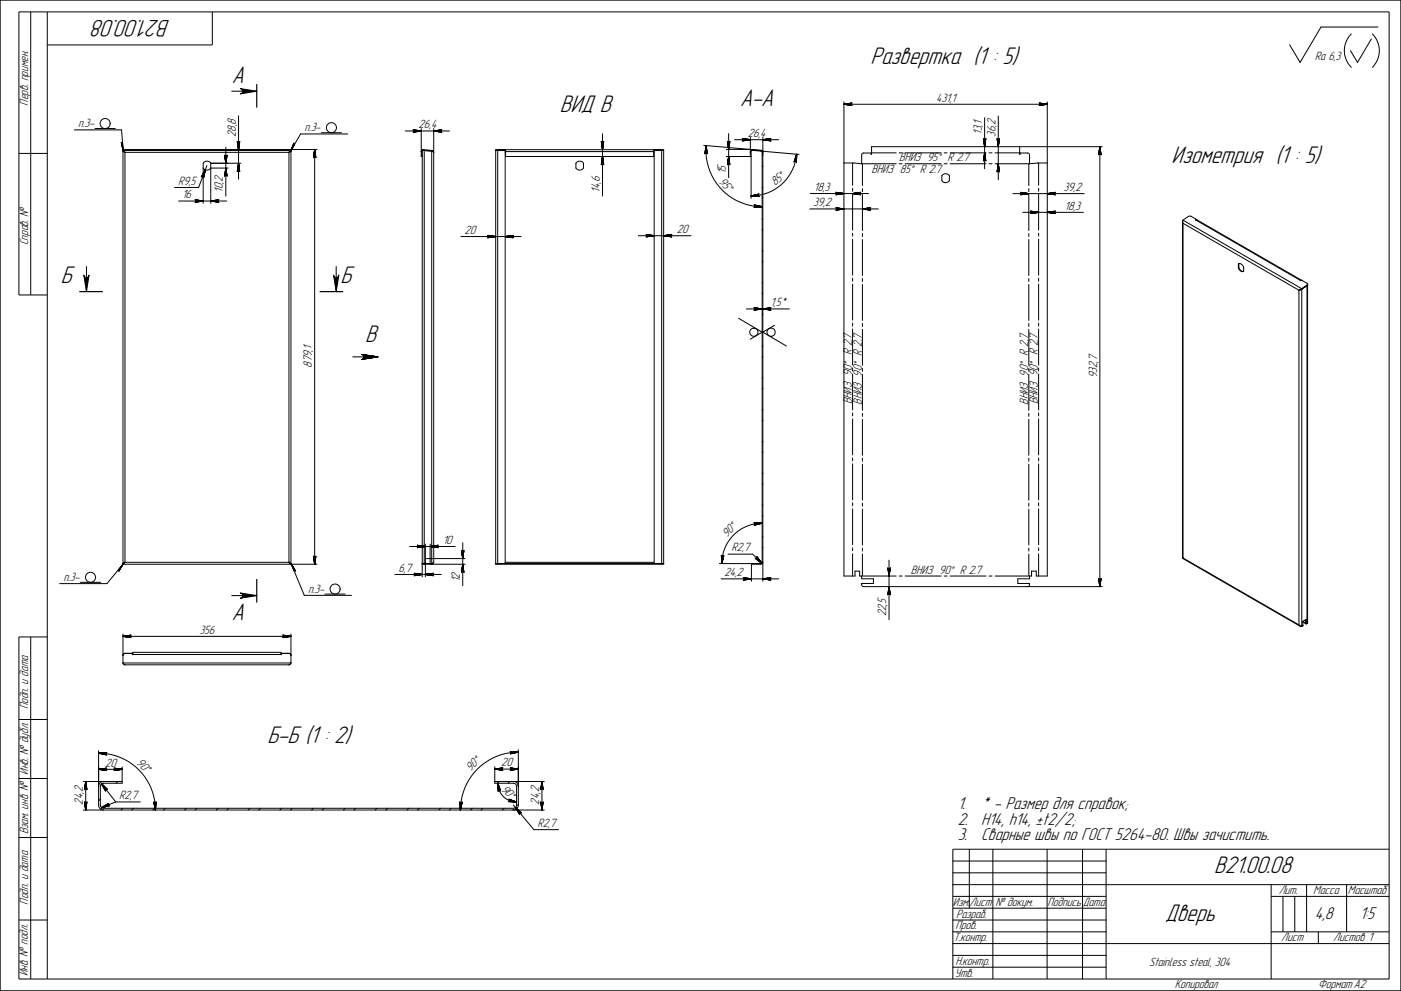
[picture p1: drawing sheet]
<svg xmlns="http://www.w3.org/2000/svg" width="594mm" height="420mm" viewBox="0 0 594 420" stroke-linecap="round" stroke-linejoin="round" font-family="sans-serif">
<g fill="none" stroke="#000" stroke-width=".42">
<path d="M.1 .1h593.9v420h-593.9zM13 5v120.1M20 5v410.1M90 5v14.1h-70M573 14.4a10 10 0 0 0 0 14.1M581.5 16.5l-5.9 10-2.9-5M581.9 14.4a10 10 0 0 1 0 14.1M584.3 11.5h-24.2l-8.8 15-4.5-7.5M98.3 38.7h10.6M101.9 37.6l7 1.1-7 1.1a1.11 1.11 0 0 0 1.1-1.1 1.11 1.11 0 0 0-1.1-1.1zM31.5 55.1h20l.7 8.7M40.3 54.5h8.6"/>
<path d="M100.6 59.9l.5 3.6zM101.1 49.1v26.9M101.7 59.9l-.6 3.6zM136.3 56.3h8.5M147.5 56.8h-20l-4.1 7.1M171.9 55.5h18.7M175.1 56.1l3.5-.6zM175.1 55l3.5 .5zM175.3 56l3.3-.5zM175.3 55.1l3.3 .4zM175.4 55.1l3.2 .4zM175.4 55.7h3.2"/>
<path d="M175.4 55.3h3.2M175.5 55.8l3.1-.3zM175.5 55.3l3.1 .2zM175.5 55.7h3.1M175.5 55.4h3.1M175.6 55.6l3-.1zM175.6 55.5h3zM178.6 54.5v11.9h.3v-2.1M183.9 55.5l3.5-.5zM183.9 55.5l3.3-.4zM183.9 55.5l3.2-.4zM183.9 55.5l3-.2z"/>
<path d="M183.9 55.5l3 .1zM183.9 55.5l3 .3zM183.9 55.5l3.2 .4zM183.9 55.5l3.3 .5zM183.9 55.5l3.5 .6zM183.9 54.5v183.9M183.9 55.7h3.2M183.9 55.7h3M183.9 55.4h3M183.9 55.3h3.2M255 59.9l.5 3.6zM255.5 56.7v26.4"/>
<path d="M256 59.9l-.5 3.6zM308.4 59.9l.6 3.5zM309 56.7v18.7M309.5 59.9l-.5 3.5zM311.5 59.2h18.7M314.7 58.7l3.5 .5zM314.7 59.8l3.5-.6zM314.9 58.7l3.3 .5zM314.9 59.7l3.3-.5zM315 58.8l3.2 .4zM315 59.6l3.2-.4zM315 59.4h3.2"/>
<path d="M315 59h3.2M315.1 59l3.1 .2zM315.1 59.4h3.1M315.1 59.1h3.1M315.2 59.2h3zM315.2 59.3l3-.1zM318.2 58.2v8.2M323.5 59.2l3.5 .6zM323.5 59.2l3.3 .5zM323.5 59.2l3.1 .4zM323.5 59.2l3 .3zM323.5 59.2l3 .1z"/>
<path d="M323.5 59.2l3-.2zM323.5 59.2l3.1-.4zM323.5 59.2l3.3-.5zM323.5 59.2l3.5-.5zM323.5 58.2v188.2M323.5 59.4h3.1M323.5 59.4h3M323.5 59.1h3M323.5 59h3.1M357.9 44.2l3.5-.6zM357.9 44.2l3.3-.5zM357.9 44.2l3.1-.4z"/>
<path d="M357.9 44.2l3-.3zM357.9 44.2l3-.1zM357.9 44.2l3 .3zM357.9 44.2l3.1 .4zM357.9 44.2l3.3 .5zM357.9 44.2l3.5 .5zM357.9 43.2v201h4.7v-2.1h1.9v2.1h15.5M357.9 44.2h86.2M357.9 44h3.1M357.9 44.1h3M357.9 44.3h3M357.9 44.4h3.1"/>
<path d="M417 58.7l.5 3.5zM417.1 58.9l.4 3.3zM417.1 59l.4 3.2zM417.3 59.1l.2 3.1zM417.3 59v3.2M417.4 59.2l.1 3zM417.5 49.9v21.6M417.6 59.2l-.1 3zM417.7 59v3.2M417.8 59.1l-.3 3.1zM418 58.9l-.5 3.3zM418 58.7l-.5 3.5z"/>
<path d="M422.8 58.7l.5 3.5zM422.8 58.9l.5 3.3zM422.9 59l.4 3.2zM423.1 59.1l.2 3.1zM423.1 59v3.2M423.2 59.1v3.1M423.2 59.2l.1 3zM423.3 49.2v27M423.4 59.2l-.1 3zM423.4 59.1v3.1M423.5 59v3.2M423.6 59.1l-.3 3.1z"/>
<path d="M423.8 58.9l-.5 3.3zM423.8 58.7l-.5 3.5zM440.6 44.7l3.5-.5zM440.6 43.6l3.5 .6zM440.8 44.7l3.3-.5zM440.8 43.7l3.3 .5zM440.9 43.8l3.2 .4zM440.9 44h3.2M440.9 44.4h3.2M441 44.5l3.1-.3zM441 43.9l3.1 .3zM441 44.1h3.1"/>
<path d="M441 44.3h3.1M441.1 44.3l3-.1zM441.1 44.1l3 .1zM444.1 43.2v201h-4.7v-2.1h-2v2.1h-15.5M8 65.1h12M51.4 60.3l.8 3.5zM51.5 60.5l.7 3.3zM51.5 60.6l.7 3.2zM51.7 60.7l.5 3.1zM51.8 60.8l.4 3zM52 60.8v3M52.1 64.1l.9 .5"/>
<path d="M52.1 64.1h.2M52.5 64.2l.5 .4M53 64.6l-.9-.8h71.3l-.9 .8M53 64.6h69.6M53 64.6v173.8M86.2 71.3a1.9 1.9 0 0 0 3.2 0h7.4M87.1 72l-1.2 2.8zM87.1 72l-.9 3zM87.1 72l-.8 3.1zM87.1 72l-1.8 3.1zM87.1 72l-1.6 2.9zM87.1 72l-1.5 2.8z"/>
<path d="M87.1 72l-1.4 2.8zM87.1 72l-.8 3.5zM87.1 72l-.8 3.3zM87.7 70.2l-3.5 9.3h-10.2M89.4 69.2a1.9 1.9 0 0 0-3.2 0v17M89.4 69.2v17M89.4 69.2h12.7M95.2 65.7l.6 3.5zM95.3 65.9l.5 3.3zM95.4 66l.4 3.2zM95.5 66.1l.3 3.1zM95.6 66v3.2"/>
<path d="M95.6 71.3v3.1M95.6 66.1v3.1M95.6 71.3v3M95.7 66.2l.1 3zM95.8 71.3l.5 3.5zM95.8 71.3l.4 3.3zM95.8 71.3l.4 3.1zM95.8 71.3l.2 3zM95.8 71.3l.1 3zM95.8 71.3l-.3 3zM95.8 71.3l-.4 3.1zM95.8 71.3l-.5 3.3z"/>
<path d="M95.8 71.3l-.6 3.5zM95.8 62.5v20.6M95.9 66.2l-.1 3zM95.9 71.3l.1 3.1M96 66v3.2M96 66.1l-.2 3.1zM96.2 65.9l-.4 3.3zM96.3 65.7l-.5 3.5zM100.7 60.1l.4 3.4zM100.7 60.3l.4 3.2zM100.9 60.4l.2 3.1zM100.9 60.3v3.2"/>
<path d="M100.9 69.2v3.2M101 60.4v3.1M101 69.2v3M101 60.5l.1 3zM101.1 69.2l.6 3.5zM101.1 69.2l.5 3.3zM101.1 69.2l.4 3.2zM101.1 69.2l.3 3zM101.1 69.2l-.1 3zM101.1 69.2l-.2 3zM101.1 69.2l-.4 3.2zM101.1 69.2l-.4 3.3z"/>
<path d="M101.1 69.2l-.5 3.5zM101.2 60.5l-.1 3zM101.3 60.4v3.1M101.3 69.2v3M101.3 60.3v3.2M101.3 69.2v3.2M101.4 60.4l-.3 3.1zM101.6 60.1l-.5 3.4zM122.5 63.4l.9 .1v175.7l-.9-.8M122.5 64.6v173.8M123 64.2l-.5 .4M123.3 64.1h.1"/>
<path d="M123.4 64.1l-.9 .5M124.6 60.7l-1.2 3.2zM124.6 60.9l-1.2 3zM124.6 60.6l-1.2 3.3zM124.6 61.1l-1.2 2.8zM124.7 61.2l-1.3 2.7zM133.3 63.4l-.1 3.2M133.4 63.4v3M133.4 63.4l-.5 3.5zM133.4 63.4l-.5 3.3zM133.4 63.4l-.4 3.2zM133.4 63.4l-.2 3.1z"/>
<path d="M133.4 63.4l-.1 3zM133.4 63.4l.3 3.1zM133.4 63.4l.4 3.2zM133.4 63.4l.5 3.3zM133.4 63.4l.6 3.5zM133.4 63.4v175.8M133.6 63.4v3.2M134.4 63.4l-82.3 .1v175.7M179 63.7l.9 .1M179 63.5l-.4 .7 .3 .1M179 63.9l-.1 .4M179 63.8h.9"/>
<path d="M179.5 63.7l-.3 .1M179.9 63.8l3.2 .3M179.9 63.5l-.9-.1v181.2M179.9 63.5v.3M179.9 63.5l3.2 .3M179.9 63.8v175.4M183.1 64.1v175.1l.6-.2 .2-.6M183.1 64.1h.1M183.1 64.1l.4 .1M183.1 63.8l.6 .3 .2 .5-.8-.5M183.1 63.8v.3M211 63.4l-.8 .1v175.7h71.2v-175.7l-.8-.1"/>
<path d="M211 63.4v175.8M211 63.4h3.2v175.5M214.2 64.1h.2M214.2 63.5h63.2M214.2 64.6h.2M214.4 63.5v.8M214.4 63.7l-4.2 .1h4M214.4 64.3h62.8M214.4 64.3v2.1h62.8v-2.1M244.4 68.9a1.91 1.91 0 0 1 3 .3v2.1a1.9 1.9 0 0 1-3.2 0zM255 60.1l.5 3.4zM255.1 60.3l.4 3.2z"/>
<path d="M255.2 60.4l.3 3.1zM255.3 60.3v3.2M255.3 66.4v3.1M255.4 60.4v3.1M255.4 66.4v3M255.4 60.5l.1 3zM255.5 66.4l.5 3.5zM255.5 66.4l.5 3.3zM255.5 66.4l.4 3.1zM255.5 66.4l.2 3zM255.5 66.4l.1 3zM255.5 66.4l-.3 3z"/>
<path d="M255.5 66.4l-.4 3.1zM255.5 66.4l-.5 3.3zM255.5 66.4l-.5 3.5zM255.6 60.5l-.1 3zM255.6 60.4v3.1M255.6 66.4v3M255.7 60.3v3.2M255.7 66.4v3.1M255.7 60.4l-.2 3.1zM256 60.1l-.5 3.4zM277.2 63.5v.8M277.2 63.7l4.2 .1h-4"/>
<path d="M277.2 64.1h.2M277.2 64.6h.2M280.6 63.4h-3.2v175.5M280.6 63.4v175.8M298.4 61.6l25.1 2.2M299.3 61.7v3.1M299.4 61.7v3M299.4 61.7l.5 3.5zM299.4 61.7l.5 3.4zM299.4 61.7l.4 3.2zM299.4 61.7l.3 3.1zM299.4 61.7l-.1 3z"/>
<path d="M299.4 61.7l-.3 3.1zM299.4 61.7l-.4 3.2zM299.4 61.7l-.5 3.4zM299.4 61.7l-.6 3.5zM299.4 61.7a23.8 23.8 0 0 0 23.8 25.9l-3.2 .1M299.6 61.7v3.2M299.7 61.7v3.4M308 66.4h10.5M308 63.4h10.2M308.5 60l.5 3.4zM308.6 60.2l.4 3.2zM308.7 60.3l.3 3.1z"/>
<path d="M308.8 60.2v3.2M308.8 66.4v3.1M308.9 60.4l.1 3zM309 60.4v3M309 66.4v3M309 66.4l.5 3.5zM309 66.4l.5 3.3zM309 66.4l.4 3.1zM309 66.4l.2 3zM309 66.4l-.1 3zM309 66.4l-.3 3zM309 66.4l-.4 3.1z"/>
<path d="M309 66.4l-.5 3.3zM309 66.4l-.6 3.5zM309 60.4v3zM309.1 66.4l.1 3.1M309.2 60.2v3.2M309.2 60.3l-.2 3.1zM309.5 60l-.5 3.4zM319.1 63.5l-.6 .2-.3 .6M322.7 63.8l.6 .2 .2 .6M322.7 64.1l.5 .5v173.8l-.5 .5h-17.6M323.5 65.9l-.3 .3M323.5 79.3l-.3 .4"/>
<path d="M323.5 70.3l-.3 .4M337.7 65.4v3.2M337.7 65.4l.1 3.5M337.8 65.4l-1.1 3.4zM337.8 65.4l-1 3.2zM337.8 65.4l-.9 3zM337.8 65.4l-.8 3zM337.8 65.4l-.4 3zM337.8 65.4l-.3 3zM337.8 65.4l-.1 3.2zM337.8 65.4l-.1 3.4zM337.8 65.4l-.1 3.5z"/>
<path d="M337.8 65.4a19.4 19.4 0 0 1-19.3 17.7h3.2M338.8 65.5l-20.1-1.7-.2 .4v19.9M357.9 69.1l7.5 .3M361.5 69.1v9.5M361.5 79.8v1.3M365.4 69.4h14.6M365.7 69.6v9.1M365.7 80v1.2M369.6 64.8h10.4M381.3 64.8h1.3M381.3 69.4h1.3M383.8 64.8h15.3"/>
<path d="M383.8 69.4h15.3M399.7 74.1a1.92 1.92 0 0 1 2.9 .4v2.1a1.91 1.91 0 0 1-3.2 0v-2.1zM400.3 64.8h1.3M400.3 69.4h1.3M402.9 64.8h15.2M402.9 69.4h15.2M417.4 64.8l-.1 3.2M417.5 64.8l-.5 3.5zM417.5 64.8l-.4 3.3zM417.5 64.8l-.4 3.2zM417.5 64.8l-.2 3.1zM417.5 64.8l.1 3z"/>
<path d="M417.5 64.8l.3 3.1zM417.5 64.8l.4 3.2zM417.5 64.8l.5 3.3zM417.5 64.8l.5 3.5zM417.6 64.8l.1 3.2M419.4 64.8h1.3M419.4 69.4h1.3M421.9 64.8h10.5M421.9 69.4h14.6M423.1 69.4v3.2M423.2 69.4v3.1M423.3 69.4l.5 3.6z"/>
<path d="M423.3 69.4l.1 3zM423.3 69.4l-.2 3.1zM423.3 69.4l-.4 3.2zM423.3 69.4l-.5 3.4zM423.3 69.4l-.5 3.6zM423.3 69.4l.5 3.4zM423.3 69.4l.4 3.2zM423.3 69.4l.3 3.1zM423.4 69.4v3.1M423.5 69.4v3.2M432.4 62.2v3.2l.2-.5h3.3l.6 .5 .1 4M436.3 69.6v9.1"/>
<path d="M436.3 80v1.2M440.4 69.1v9.5M440.4 79.8v1.3M444.1 69.1l-7.5 .3M466.3 62.2l-.1 3.2M466.4 62.2l.5 3.5zM466.4 62.2l.5 3.3zM466.4 62.2l.4 3.2zM466.4 62.2l.2 3.1zM466.4 62.2l.1 3zM466.4 62.2l-.3 3.1zM466.4 62.2l-.4 3.2z"/>
<path d="M466.4 62.2l-.5 3.3zM466.4 62.2l-.5 3.5zM466.4 62.2v186.5M466.4 62.2v3M466.5 62.2l.1 3.2M467.4 62.2h-97.8v3.2l-.2-.5h-3.3l-.7 .5v4M75.7 85.2h20.4M82.7 84.7l3.5 .5zM82.7 85.8l3.5-.6zM82.8 84.7l3.4 .5zM82.8 85.7l3.4-.5zM83 84.8l3.2 .4z"/>
<path d="M83 85h3.2M83 85.4h3.2M83.1 84.9l3.1 .3zM83.1 85.5l3.1-.3zM83.1 85.1h3.1M83.1 85.4h3.1M83.2 85.1l3 .1zM83.2 85.3l3-.1zM89.4 85.2l3.5-.5zM89.4 85.2l3.3-.5zM89.4 85.2l3.1-.4zM89.4 85.2l3-.3z"/>
<path d="M89.4 85.2l3-.1zM89.4 85.2l3 .3zM89.4 85.2l3.1 .4zM89.4 85.2l3.3 .5zM89.4 85.2l3.5 .6zM89.4 85.1h3M89.4 85h3.1M89.4 85.4h3M89.4 85.4h3.1M206.7 99.8l3.5 .5zM206.9 99.8l3.3 .5zM207.1 99.9l3.1 .4z"/>
<path d="M270.7 99.9h22.3M273.9 99.4l3.5 .5zM274.1 99.4l3.3 .5zM274.2 99.5l3.2 .4zM274.2 99.7h3.2M274.4 99.7l3 .2zM274.4 99.8l3 .1zM281.4 99.9l3.5 .6zM281.4 99.9l3.3 .5zM281.4 99.9l3.2 .4zM281.4 99.9l3.1 .3zM281.4 99.9l3-.1z"/>
<path d="M281.4 99.9l3.1-.2zM281.4 99.9l3.2-.4zM281.4 99.9l3.3-.5zM281.4 99.9l3.5-.5zM284.6 99.7l-3.2 .1M318.5 83.1l3.4-.9zM318.5 83.1l3.3-.8zM318.5 83.1l3.1-.7zM318.5 83.1l3-.5zM318.5 83.1l3-.2zM318.5 83.1h3.1zM318.5 83.1l3.2 .1z"/>
<path d="M318.5 83.1l3.3 .2zM318.5 83.1l3.5 .2zM318.5 82.9h3M318.5 83h3.1M318.5 83.2h3.5M319.7 87.9l3.5-.3zM319.7 87.8h3.5M319.7 86.9l3.5 .7zM319.8 87.9l3.4-.3zM319.9 86.9l3.3 .7zM320 87.8l3.2-.2zM320 87l3.2 .6z"/>
<path d="M320.1 87.6h3.1M320.2 87.2l3 .4zM320.2 87.5l3 .1zM320.2 87.3l3 .3zM320.2 87.5h3M323.5 92.8l-.3 .3M323.5 83.8l-.3 .3M323.5 97.3l-.3 .3M343.4 88.6h29M343.6 82.1h24.7M354.4 89.1l3.5-.5zM354.4 88.1l3.5 .5z"/>
<path d="M354.4 81.5l3.5 .6zM354.4 82.6l3.5-.5zM354.5 89.1l3.4-.5zM354.5 88.1l3.4 .5zM354.5 81.6l3.4 .5zM354.5 82.6l3.4-.5zM354.7 89l3.2-.4zM354.7 88.2l3.2 .4zM354.7 81.7l3.2 .4zM354.7 82.4l3.2-.3zM354.7 82.3h3.2M354.7 88.4h3.2"/>
<path d="M354.7 88.8h3.2M354.7 81.9h3.2M354.8 88.3l3.1 .3zM354.8 81.8l3.1 .3zM354.8 81.9h3.1M354.8 82.2h3.1M354.9 88.7l3-.1zM354.9 88.5l3 .1zM354.9 82l3 .1zM354.9 82.1h3zM361.5 82.1l3.5 .5zM361.5 82.1l3.3 .5z"/>
<path d="M361.5 82.1l3.2 .3zM361.5 82.1l3.1 .2zM361.5 82.1l3-.1zM361.5 82.1l3.1-.3zM361.5 82.1l3.2-.4zM361.5 82.1l3.3-.5zM361.5 82.1l3.5-.6zM361.5 82.3h3.2M361.5 81.9h3.1M361.5 81.9h3.2M361.5 82.2h3.1M361.5 82.4v15.2"/>
<path d="M361.5 98.9v1.3M365.7 88.6l3.5-.5zM365.7 88.6l3.3-.5zM365.7 88.6l3.2-.4zM365.7 88.6l3.1-.3zM365.7 88.6l3 .1zM365.7 88.6l3.1 .3zM365.7 88.6l3.2 .4zM365.7 88.6l3.3 .5zM365.7 88.6l3.5 .5zM365.7 88.7l3.2 .1M365.7 82.5v15.3"/>
<path d="M365.7 99v1.3M368.9 88.4l-3.2 .1M429.5 82.1h30.2M432.8 81.5l3.5 .6zM432.8 82.6l3.5-.5zM432.9 81.6l3.4 .5zM432.9 82.6l3.4-.5zM433.1 81.7l3.2 .4zM433.1 82.3h3.2M433.1 81.9h3.2M433.2 81.8l3.1 .3zM433.2 82.3l3.1-.2z"/>
<path d="M433.3 82l3 .1zM433.3 82.2l3-.1zM433.7 90h25.7M436.3 82.5v15.3M436.3 99v1.3M436.9 89.5l3.5 .5zM436.9 90.6l3.5-.6zM437.1 89.5l3.3 .5zM437.1 90.5l3.3-.5zM437.2 89.6l3.2 .4zM437.2 90.2h3.2M437.2 89.8h3.2"/>
<path d="M437.3 89.8l3.1 .2zM437.3 90.3l3.1-.3zM437.3 90.2h3.1M437.3 89.9h3.1M437.4 90h3zM437.4 90.1l3-.1zM440.4 82.4v15.2M440.4 98.9v1.3M444.1 82.1l3.5 .5zM444.1 82.1l3.3 .5zM444.1 82.1l3.2 .4zM444.1 82.1l3.1 .2z"/>
<path d="M444.1 82.1l3-.1zM444.1 82.1l3.1-.3zM444.1 82.1l3.2-.4zM444.1 82.1l3.3-.5zM444.1 82.1l3.5-.6zM444.1 90l3.5 .6zM444.1 90l3.3 .5zM444.1 90l3.2 .4zM444.1 90l3.1 .3zM444.1 90l3 .1zM444.1 90l3.1-.2zM444.1 90l3.2-.4z"/>
<path d="M444.1 90l3.3-.5zM444.1 90l3.5-.5zM444.1 82.2l3.2 .1M444.1 90.2h3.2M444.1 90.2h3.1M444.1 89.9h3.1M444.1 89.8h3.2M447.3 81.9l-3.2 .1M501.4 94.1v142.4l.3 .1M501.5 93.7l.2 1M501.6 93.3l.1 1.4M501.6 93.3l50.4 29.1"/>
<path d="M501.7 94.7l-.1 141.9M501.7 94.7l49.1 28.3M507.1 93.3l.5-.1 44.4 25.7M507.1 93.3h.1M507.1 93.3l44.4 25.7M507.3 93l-2.8-1.4-2.9 1.7M507.3 93l-.2 .3M507.3 93v.2M35.5 116.6a1.11 1.11 0 0 0 1.1 1.1 1.11 1.11 0 0 0 1.2-1.1l-1.1 7zM36.7 113v10.6M141.4 116.6a1.13 1.13 0 0 0 1.2 1.1 1.13 1.13 0 0 0 1.1-1.1l-1.1 7zM142.6 113v10.6"/>
<path d="M195.5 100.3h25.5M206.7 100.8l3.5-.5zM206.9 100.8l3.3-.5zM207.1 100.1h3.1M207.1 100.5h3.1M207.2 100l3 .3zM207.2 100.5l3-.2zM207.2 100.2h3M207.2 100.4h3M207.2 100.2l3 .1zM207.2 100.4l3-.1zM214.2 100.3l3.5 .5z"/>
<path d="M214.2 100.3l3.3 .5zM214.2 100.3l3.2 .4zM214.2 100.3l3 .2zM214.2 100.3l3 .1zM214.2 100.3l3-.3zM214.2 100.3l3.2-.4zM214.2 100.3l3.3-.5zM214.2 100.3l3.5-.5zM214.2 100.1h3.2M214.2 100.2h3M214.2 100.4h3M214.2 100.5h3.2"/>
<path d="M273.9 100.5l3.5-.6zM274.1 100.4l3.3-.5zM274.2 100.3l3.2-.4zM274.2 100.1h3.2M274.4 100.1h3M274.4 100l3-.1zM281.4 100.1h3.1M281.4 100.1h3.2M323.5 106.3l-.3 .3M323.5 119.8l-.3 .3M323.5 110.8l-.3 .3M361.5 101.4v15.3"/>
<path d="M361.5 117.9v1.3M365.7 101.6v15.2M365.7 118.1v1.2M436.3 101.6v15.2M436.3 118.1v1.2M440.4 101.4v15.3M440.4 117.9v1.3M525.1 112a1.59 1.59 0 0 1 2.3 1.3v1.6a1.57 1.57 0 0 1-2.3-1.3M525.1 112v1.6M525.3 113.5l.2 .4a1.75 1.75 0 0 0 1.8 1.1M525.3 111.8l-.2 .2M525.3 113.5l-.2 .1"/>
<path d="M525.3 111.8v1.7M525.4 111.8h-.1M551.5 119h.1M551.9 118.9l-.4 .1M552 118.8l2.3 1.4v.6M552 118.8l-.5 .2M20 125.1h-12v-120.1h581v410.1h-581v-145h12M313.2 134.9l10 5.9-5 3M316.4 131h18.3M319.7 131.5l3.5-.5zM319.7 130.4l3.5 .6zM319.8 131.4l3.4-.4z"/>
<path d="M319.8 130.5l3.4 .5zM320 130.6l3.2 .4zM320 131.2h3.2M320 130.8h3.2M320.1 131.2l3.1-.2zM320.1 130.7l3.1 .3zM320.2 131.1l3-.1zM320.2 130.9l3 .1zM320.2 131h3M323.5 131l3.5-.6zM323.5 131l3.3-.5zM323.5 131l3.1-.4z"/>
<path d="M323.5 131l3-.3zM323.5 131l3-.1zM323.5 131l3 .2zM323.5 131l3.1 .4zM323.5 131l3.3 .4zM323.5 131l3.5 .5zM323.5 133.2l-.3 .3M323.5 124.2l-.3 .3M323.5 131.1l3.1 .1M323.5 131h3M326.6 130.8h-3.1M328.5 137.9l-5 2.9 10 5.9"/>
<path d="M361.5 120.5v15.2M361.5 137v1.3M361.5 139.5v15.3M365.7 120.6v15.3M365.7 137.1v1.3M365.7 139.7v15.2M436.3 120.6v15.3M436.3 137.1v1.3M436.3 139.7v15.2M440.4 120.5v15.2M440.4 137v1.3M440.4 139.5v15.3"/>
<path d="M550.8 123v141.9M551 122.9l-.2 .1M552 122.4l-1.2 .6M552 122.6l-1 .3 .6-.2M552 122.4v143.2M552 122.6l-1.2 .4M552 122.6h.1M554.2 121.1h.1M554.3 120.8l-2.3 1.6M554.3 120.8l-.1 143.5M554.3 121.1l-2.3 1.5M554.5 120.4l-.2 .7"/>
<path d="M554.5 120.8l-.3 .3M554.5 120.8v143.3l-.3 .2M149.6 151.3h10.6M153.2 152.4l7-1.1zM153.2 150.2l7 1.1zM153.6 152.3l6.6-1zM153.6 150.3l6.6 1zM153.9 150.5l6.3 .8-6.1-.5zM154.1 151.9l6.1-.6-6.3 .9zM154.1 150.8l6.1 .5-5.9-.2zM154.3 151.5l5.9-.2-6.1 .6zM154.3 151.1l5.9 .2-5.9 .2z"/>
<path d="M323.5 146.7l-.3 .3M323.5 151.2l-.3 .3M361.5 156v1.3M361.5 158.6v15.2M365.7 156.2v1.2M365.7 158.7v15.3M436.3 156.2v1.2M436.3 158.7v15.3M440.4 156v1.3M440.4 158.6v15.2M323.5 160.2l-.3 .3M323.5 173.6l-.3 .3"/>
<path d="M323.5 164.6l-.3 .4M323.5 178.1l-.3 .3M361.5 175.1v1.3M361.5 177.6v15.3M365.7 175.2v1.3M365.7 177.8v15.2M436.3 175.2v1.3M436.3 177.8v15.2M440.4 175.1v1.3M440.4 177.6v15.3M323.5 187.1l-.3 .3M323.5 191.6l-.3 .3"/>
<path d="M361.5 194.1v1.3M361.5 196.7v15.2M365.7 194.3v1.2M365.7 196.8v15.3M436.3 194.3v1.2M436.3 196.8v15.3M440.4 194.1v1.3M440.4 196.7v15.2M323.5 200.6l-.3 .3M323.5 214l-.3 .3M323.5 205.1l-.3 .3M323.5 218.5l-.3 .3"/>
<path d="M361.5 213.2v1.3M361.5 215.7v15.3M365.7 213.3v1.3M365.7 215.9v15.2M436.3 213.3v1.3M436.3 215.9v15.2M440.4 213.2v1.3M440.4 215.7v15.3M52.1 239.2l-1.8 3.1zM52.1 239.2l-1.7 2.9zM52.1 239.2l-1.7 2.8zM52.1 239.2l-1.7 2.6z"/>
<path d="M52.1 239.2l-1.8 2.5zM52.1 238.9h.2M52.1 239.2h82.3M52.1 239.2l-6.8 8.2h-20M53 238.4l-.9 .5M53 238.4l-.9 .8M53 238.4l-.5 .4M53 238.4h69.6M122.5 238.4l.9 .5M122.5 238.4l.6 .4M123.2 238.9h.2M123.5 239.1l1.8 3z"/>
<path d="M123.5 239.1l1.7 2.9zM123.5 239.1l1.6 2.8zM123.5 239.1l1.5 2.8zM123.5 239.1l1.3 2.8zM123.5 239.1l5.5 13.3h20.1M132.9 235.7l.5 3.5zM132.9 235.9l.5 3.3zM133 236.1l.4 3.1zM133.2 236.2l.2 3zM133.2 236.1v3.1M133.3 236.2l.1 3zM133.4 236.2v3"/>
<path d="M133.5 236.2l-.1 3zM133.6 236.1v3.1M133.7 236.2l-.3 3zM133.9 235.9l-.5 3.3zM134 235.7l-.6 3.5zM173.7 231.7h19.3M176.9 232.2l3.5-.5zM176.9 231.1l3.5 .6zM177.1 232.2l3.3-.5zM177.1 231.2l3.3 .5zM177.2 231.3l3.2 .4zM177.2 231.5h3.2"/>
<path d="M177.2 231.9h3.2M177.3 232l3.1-.3zM177.3 231.4l3.1 .3zM177.3 231.8h3.1M177.4 231.8l3-.1zM177.4 231.6l3 .1zM179 238.9h4.1M179 239.2h18.2M180.4 236.8h16.8M180.4 230.7v13.9M182.4 231.7l3.5-.6zM182.4 231.7l3.3-.5z"/>
<path d="M182.4 231.7l3.2-.4zM182.4 231.7l3.1-.3zM182.4 231.7l3-.1zM182.4 231.7l3.1 .3zM182.4 231.7l3.2 .4zM182.4 231.7l3.3 .5zM182.4 231.7l3.5 .5zM182.4 230.7v8.5M182.4 231.8h3.1M182.4 231.9h3.2M183.5 238.8l-.4 .1M183.9 238.4l-.8 .5"/>
<path d="M185.6 231.5l-3.2 .1M195.7 233.3l.5 3.5zM195.7 233.5l.5 3.3zM195.8 233.6l.4 3.2zM195.9 233.8l.3 3zM196 233.6v3.2M196 239.2v3.2M196.1 233.8v3M196.1 239.2v3.1M196.1 233.8l.1 3zM196.2 239.2l.6 3.5zM196.2 239.2l.5 3.4z"/>
<path d="M196.2 239.2l.4 3.2zM196.2 239.2l.3 3.1zM196.2 239.2l-.1 3zM196.2 239.2l-.3 3.1zM196.2 239.2l-.4 3.2zM196.2 239.2l-.5 3.4zM196.2 239.2l-.5 3.5zM196.2 230.1v18.2M196.3 233.8l-.1 3zM196.3 233.8v3M196.3 239.2v3.1M196.4 233.6v3.2"/>
<path d="M196.4 239.2v3.2M196.5 233.8l-.3 3zM196.7 233.5l-.5 3.3zM196.8 233.3l-.6 3.5zM210.3 238.9h71M214.2 238.4h63.2M305.9 235.4l.2 3.5zM305.9 235.6l.2 3.3zM306 235.4v3.5M306 235.7l.1 3.2zM306.1 235.9v3zM306.2 235.9v3"/>
<path d="M306.3 235.9v3M306.3 235.9l-.2 3zM306.5 236l-.4 2.9zM306.6 235.9l-.5 3zM306.9 235.7l-.8 3.2zM307 235.5l-.9 3.4zM308.7 235h10.5l3.8 3.8M318.6 238.9v7.5M319.6 221.7l3.6 .1zM319.6 221.7h3.6M319.8 222.7l3.4-.9zM319.8 221.7l3.4 .1z"/>
<path d="M319.9 222.6l3.3-.8zM320 221.8h3.2zM320.1 221.9l3.1-.1zM320.1 221.9h3.1M320.2 236.7l2.8 2.1zM320.2 222.4l3-.6zM320.2 222.2l3-.4zM320.2 222l3-.2zM320.3 236.7l2.7 2.1zM320.5 236.8l2.5 2zM320.7 236.8l2.3 2zM320.8 236.7l2.2 2.1z"/>
<path d="M320.9 235.9l2.1 2.9zM321 236.1l2 2.7zM321 236.3l2 2.5zM321 236.4l2 2.4zM323.2 221.8a17.1 17.1 0 0 0-17.1 17.1v-3.2M323.5 238.4l-.7 .8h-4.2M323.5 227.5l-.3 .3M323.5 232l-.3 .3M361.5 232.2v1.3M361.5 234.8v9.4M365.7 232.4v1.2M365.7 234.9v9.1"/>
<path d="M377 237.5v25.2M436.3 232.4v1.2M436.3 234.9v9.1M440.4 232.2v1.3M440.4 234.8v9.4M501.7 236.6l-.1 .2 49.7 28.7M501.7 236.6l49.1 28.3M34.1 246.9h8.6M98.3 252.5h10.6M101.9 251.4l7 1.1-7 1.1a1.11 1.11 0 0 0 1.1-1.1 1.11 1.11 0 0 0-1.1-1.1zM137.8 251.9h8.6M167.4 243.6h19.7"/>
<path d="M175.5 244.1l3.5-.5zM175.5 243l3.5 .6zM175.7 244.1l3.3-.5zM175.7 243.1l3.3 .5zM175.9 243.9l3.1-.3zM175.9 243.2l3.1 .4zM175.9 243.4h3.1M175.9 243.8h3.1M176 243.3l3 .3zM176.1 243.7l2.9-.1zM176.1 243.5l2.9 .1zM180.4 243.6l3.5-.6z"/>
<path d="M180.4 243.6l3.3-.5zM180.4 243.6l3.2-.4zM180.4 243.6l3.1-.3zM180.4 243.6l3 .1zM180.4 243.6l3.1 .2zM180.4 243.6l3.2 .3zM180.4 243.6l3.3 .5zM180.4 243.6l3.5 .5zM180.4 243.7l3.2 .1M183.6 243.4h-3.2M305.8 245.4h24.4M315.1 246l3.5-.6z"/>
<path d="M315.1 244.9l3.5 .5zM315.3 245.9l3.3-.5zM315.3 244.9l3.3 .5zM315.5 245l3.1 .4zM315.5 245.6h3.1M315.5 245.2h3.1M315.6 245.7l3-.3zM315.6 245.2l3 .2zM315.6 245.6h3M315.6 245.3h3M315.6 245.5l3-.1zM315.6 245.4h3z"/>
<path d="M323.5 245.4l3.5-.5zM323.5 245.4l3.3-.5zM323.5 245.4l3.1-.4zM323.5 245.4l3-.2zM323.5 245.4l3 .1zM323.5 245.4l3 .3zM323.5 245.4l3.1 .4zM323.5 245.4l3.3 .5zM323.5 245.4l3.5 .6zM323.5 245.6h3.1M323.5 245.6h3M323.5 245.3h3"/>
<path d="M323.5 245.2h3.1M365.4 244.2v1.2h5v2h-5v.8l.7 .5h101.3M376.5 240.7l.5 3.5zM376.5 240.9l.5 3.3zM376.6 241.1l.4 3.1zM376.7 241.2l.3 3zM376.8 241.1v3.1M376.8 248.7v3.2M376.9 241.2v3M376.9 248.7v3.1M376.9 241.2l.1 3zM377 248.7l.5 3.5z"/>
<path d="M377 248.7l.5 3.4zM377 248.7l.4 3.2zM377 248.7l.3 3.1zM377 248.7l.1 3zM377 248.7l-.3 3.1zM377 248.7l-.4 3.2zM377 248.7l-.5 3.4zM377 248.7l-.5 3.5zM377.1 241.2l-.1 3zM377.1 241.2v3M377.1 248.7v3.1M377.2 241.1v3.1"/>
<path d="M377.2 248.7v3.2M377.3 241.2l-.3 3zM377.5 240.9l-.5 3.3zM377.5 240.7l-.5 3.5zM381.3 244.2h1.3M383.8 244.2h15.3M400.3 244.2h1.3M402.9 244.2h15.2M419.4 244.2h1.3M436.6 244.2v1.2h-5v2h5l-.1 .8-.8 .5M465.9 245.2l.5 3.5zM465.9 245.4l.5 3.3z"/>
<path d="M466 245.5l.4 3.2zM466.1 245.7l.3 3zM466.2 245.5v3.2M466.3 245.7l.1 3zM466.4 245.7v3M466.5 245.7l-.1 3zM466.6 245.5v3.2M466.6 245.7l-.2 3zM466.9 245.4l-.5 3.3zM466.9 245.2l-.5 3.5zM13 270.1v145M52.1 269.8l3.5-.6z"/>
<path d="M52.1 269.8l3.4-.5zM52.1 269.8l3.2-.4zM52.1 269.8l3.1-.3zM52.1 269.8l3-.1zM52.1 269.8l3.1 .3zM52.1 269.8l3.2 .4zM52.1 269.8l3.4 .5zM52.1 269.8l3.5 .5zM52.1 270h3.2M52.1 268.8v12.3M52.1 277.8h.1M52.1 269.8h71.3"/>
<path d="M52.1 269.6h3.2M52.1 269.7h3.1M52.1 269.9h3.1M53 277l-.6 .3-.3 .5M53 277l-.6 .2-.3 .6M53 277h3.3M56.2 277v.5h63.2v-.5M56.3 277.5v-.9h62.8v.9M119.8 270.3l3.6-.5zM119.8 269.2l3.6 .6zM120 270.3l3.4-.5zM120 269.3l3.4 .5z"/>
<path d="M120.2 269.4l3.2 .4zM120.2 270h3.2M120.2 269.6h3.2M120.3 270.1l3.1-.3zM120.3 269.5l3.1 .3zM120.3 269.7h3.1M120.3 269.9h3.1M120.4 269.9l3-.1zM120.4 269.7l3 .1zM122.5 277l.6 .3 .3 .5M122.5 277l.6 .2 .3 .6M122.5 277h-3.4"/>
<path d="M123.4 268.8v12.3M123.4 277.8h.1M550.8 264.9l1.2 .5M550.8 264.9l.5 .6 .7 .1M551.8 265.4h.2M552.5 263.5l1.4 .8M552.5 263.7l1.4 .8M552.5 265.1l-.5 .3M553.2 263l.5 .3M553.7 262.7l.2 1.6M553.9 264.5v-1.9l-1.4 .8v2l-.5 .2M554.2 264.1l-.3 .2"/>
<path d="M554.2 264.3l-.3 .2M554.5 263.7l-.3 .4zM52.1 281.1l.8 .8h69.6M52.1 281.1l.8 .8M52.1 281.1h71.3M52.1 281h.1M123.3 281.1l-.2 .5-.6 .3M123.4 281.1l-.9 .8M123.4 281h.1M8 305h12M41.8 319.3l3.5-.3zM41.8 319.3l3.4-.2z"/>
<path d="M41.8 319.3l3.2-.1zM41.8 319.3h3.1zM41.8 319.3l3 .1zM41.8 319.3l3 .5zM41.8 319.3l3.2 .6zM41.8 319.3l3.3 .7zM41.8 319.3l3.5 .8zM41.8 318.3v23a2.11 2.11 0 0 0 2.1 2.1M41.8 319.5h3M44.9 319.4l-3.1-.1a24.1 24.1 0 0 1 24.1 24.1M45.3 319.2h-3.5M216.3 318.6l3.5 .3z"/>
<path d="M216.3 318.7h3.5M216.3 319.7l3.5-.8zM216.4 318.6l3.4 .3zM216.5 319.6l3.3-.7zM216.6 318.7l3.2 .2zM216.7 318.8l3.1 .1zM216.7 318.9h3.1a24.6 24.6 0 0 0-24.6 24.5l.1-3M216.8 319.3l3-.4zM216.8 319l3-.1zM216.8 319h3M216.8 319.2l3-.3zM219.8 317.9v23.4a2.11 2.11 0 0 1-2.1 2.1"/>
<path d="M8 330.1h12M35.4 331.3h16.4M35.8 339.9l.5 3.5zM36.1 331.3v3.2M36.2 331.3v3.1M36.3 331.3l.6 3.5zM36.3 331.3l.5 3.3zM36.3 331.3l.4 3.2zM36.3 331.3l.3 3.1zM36.3 331.3l.1 3zM36.3 331.3l-.2 3.1zM36.3 331.3l-.3 3.2z"/>
<path d="M36.3 331.3l-.4 3.3zM36.3 331.3l-.5 3.5zM36.4 331.3l-.1 12.1M36.5 331.3v3.1M36.5 331.3v3.2M36.9 339.9l-.6 3.5zM41.8 326.2l3.5-.6zM41.8 326.2l3.3-.5zM41.8 326.2l3.2-.4zM41.8 326.2l3-.3zM41.8 326.2l3-.1zM41.8 326.2l3 .2z"/>
<path d="M41.8 326.2l3.2 .4zM41.8 326.2l3.3 .4zM41.8 326.2l3.5 .5zM41.8 326.2h10M41.8 326.1h3M41.8 326h3.2M41.8 326.3h3M41.8 326.4h3.2M42.6 338.7l-.8 .8M43.1 332.4l1.7 3.1zM43.1 332.4l1.6 2.9zM43.1 332.4l1.6 2.7z"/>
<path d="M43.1 332.4l1.6 2.5zM43.1 332.4l1.9 2.3zM43.1 332.4l2.1 2.2zM43.1 332.4l2.2 2.2zM43.1 332.4l2.4 2.3zM43.1 332.4l2.6 2.4zM43.1 332.4l6 7.6M43.9 331.3a2.05 2.05 0 0 0-2.1 2.1M48.3 326.7l3.5-.5zM48.3 325.6l3.5 .6zM48.5 326.6l3.3-.4zM48.5 325.7l3.3 .5z"/>
<path d="M48.6 325.8l3.2 .4zM48.6 326h3.2M48.6 326.4h3.2M48.7 326.4l3.1-.2zM48.7 325.9l3.1 .3zM48.7 326.1h3.1M48.7 326.3h3.1M48.8 326.2h3zM48.8 326.1l3 .1zM50 331.3l-.8 .8M65.1 340l.8 3.4zM66 339.9v3.5"/>
<path d="M66.2 339.9l-.3 3.5zM195 339.9l.2 3.5zM195.1 339.9v3.5M196 340l-.8 3.4zM209.8 326.1l3.5 .5zM209.8 326.1l3.3 .5zM209.8 326.1l3.2 .4zM209.8 326.1l3.1 .2zM209.8 326.1l3-.1zM209.8 326.1l3.1-.3zM209.8 326.1l3.2-.4zM209.8 326.1l3.3-.5z"/>
<path d="M209.8 326.1l3.5-.6zM209.8 325.1v7h7.9a1.33 1.33 0 0 1 1.3 1.3v7.9a1.39 1.39 0 0 1-1.3 1.4h-173.8a1.39 1.39 0 0 1-1.3-1.4v-7.9a1.33 1.33 0 0 1 1.3-1.3h7.9v-6.9M209.8 331.3h21M209.8 326.2h3.1M209.8 326.1h10M209.8 325.9h3.1M209.8 326.3h3.2M209.8 325.9h3.2M211.1 332.1l.2 3.5zM211.1 332.1l.2 3.3zM211.1 332.1l.3 3.1zM211.1 332.1l.4 3z"/>
<path d="M211.1 332.1l.7 2.9zM211.1 332.1l.9 2.9zM211.1 332.1l1 3zM211.1 332.1l1.1 3.1zM211.1 332.1l1.2 3.3zM211.1 332.1a8 8 0 0 0 7.9 7.9M211.2 332.1v3.5M211.3 332.1v3.1M211.6 331.3l-.7 .8M215.5 339.9l3.5 .1zM215.5 339.9h3.5M215.7 339.8l3.3 .2z"/>
<path d="M215.7 339.9h3.3M215.7 338.8l3.3 1.2zM215.9 339.8l3.1 .2zM215.9 338.9l3.1 1.1zM216 339l3 1zM216.1 339.5l2.9 .5zM216.1 339.2l2.9 .8zM216.1 339.3l2.9 .7zM216.1 331.3l-.7 .8M216.3 325.5l3.5 .6zM216.3 326.6l3.5-.5zM216.5 325.6l3.3 .5z"/>
<path d="M216.5 326.6l3.3-.5zM216.6 325.7l3.2 .4zM216.6 326.5l3.2-.4zM216.6 326.3h3.2M216.6 325.9h3.2M216.8 325.8l3 .3zM216.8 326.2h3M216.8 325.9h3M216.8 326l3 .1zM216.8 326.1h3zM217.7 331.3a2.05 2.05 0 0 1 2.1 2.1M229.3 339.9l.5 3.5z"/>
<path d="M229.6 331.3v3.2M229.7 331.3v3.1M229.8 331.3v12.1M229.8 331.3l-.5 3.5zM229.8 331.3l-.5 3.3zM229.8 331.3l-.4 3.2zM229.8 331.3l-.2 3.1zM229.8 331.3l-.1 3zM229.8 331.3l.3 3.1zM229.8 331.3l.4 3.2zM229.8 331.3l.5 3.3zM229.8 331.3l.5 3.5z"/>
<path d="M229.9 331.3v3.1M230 331.3v3.2M230.3 339.9l-.5 3.5zM8 355.1h12M35.4 343.4h195.4M35.9 340.1l.4 3.3zM36 340.3l.3 3.1zM36.1 340.4l.2 3zM36.1 340.3v3.1M36.2 340.4v3M36.3 340.4v3zM36.4 340.4l-.1 3z"/>
<path d="M36.5 340.4v3M36.5 340.3v3.1M36.6 340.4l-.3 3zM36.8 340.1l-.5 3.3zM43.1 342.4l3.4-.8zM43.1 342.4l3.3-.8zM43.1 342.4l3.1-.8zM43.1 342.4l2.9-.9zM43.1 342.4l2.8-1zM43.1 342.4l2.7-1.4zM43.1 342.4l2.8-1.5zM43.1 342.4l2.9-1.7z"/>
<path d="M43.1 342.4l3.1-1.8zM43.3 342.5l-.6 .6M49.1 340l-6 2.4M49.1 340h10.4M52.1 342.7l-.8 .7M56.6 342.7l-.7 .7M65.2 340.1l.7 3.3zM65.3 340.3l.6 3.1zM65.4 340.4l.5 3zM65.6 342.7l-.8 .7M65.6 340.4l.3 3zM65.8 340.4v3"/>
<path d="M65.8 340.4l.1 3zM65.9 340.4v3M65.9 340.4v3zM66.2 340.1l-.3 3.3zM70.1 342.7l-.8 .7M79 342.7l-.7 .7M83.5 342.7l-.7 .7M92.5 342.7l-.7 .7M97 342.7l-.8 .7M106 342.7l-.8 .7M110.5 342.7l-.8 .7M119.5 342.7l-.8 .7"/>
<path d="M123.9 342.7l-.7 .7M132.9 342.7l-.7 .7M137.4 342.7l-.7 .7M146.4 342.7l-.8 .7M150.9 342.7l-.8 .7M159.9 342.7l-.8 .7M164.4 342.7l-.8 .7M173.3 342.7l-.7 .7M177.8 342.7l-.7 .7M186.8 342.7l-.7 .7M191.3 342.7l-.8 .7M195 340.1l.2 3.3z"/>
<path d="M195.1 340.2l.1 3.2zM195.1 340.1v3.3M195.2 340.4v3zM195.4 340.4l-.2 3zM195.4 340.4v3M195.6 340.4l-.4 3zM195.7 340.4l-.5 3zM196 340.1l-.8 3.3zM200.3 342.7l-.8 .7M204.8 342.7l-.8 .7M213.8 342.7l-.8 .7M217.6 343.3l-.1 .1"/>
<path d="M217.7 341.3l8.7 10.5h10.4M218.6 342.4l2.6 2.3zM218.6 342.4l2.5 2.2zM218.6 342.4l2.3 2.2zM218.6 342.4l2.1 2.2zM218.6 342.4l1.8 2.3zM218.6 342.4l1.7 2.5zM218.6 342.4l1.7 2.7zM218.6 342.4l1.7 2.8zM218.6 342.4l1.8 3zM219.8 341.1l-.3 .4M229.3 340.1l.5 3.3z"/>
<path d="M229.4 340.3l.4 3.1zM229.6 340.4l.2 3zM229.6 340.3v3.1M229.7 340.4v3M229.7 340.4l.1 3zM229.9 340.4l-.1 3zM229.9 340.4v3M230 340.3v3.1M230.1 340.4l-.3 3zM230.3 340.1l-.5 3.3zM404 375.1h185M404 370.1h65"/>
<path d="M404 365.1h65M411 360v25.1M421 360v55.1M444 360v55.1M459 360v55.1M469 360v55.1M539 375.1v40M554 375.1v20M571 375.1v20M589 360h-185v55.1M8 390.1h12M404 395.1h65"/>
<path d="M404 390.1h65M404 380h65M404 385.1h65M539 395.1h50M539 380h50M544 380v15.1M549 380v15.1M559 395.1v5M404 410.1h65M404 400.1h185M404 405.1h65"/>
<circle cx="44.6" cy="52.4" r="2.14"/>
<circle cx="140.5" cy="54.1" r="2.14"/>
<circle cx="319.7" cy="140.9" r="1.75"/>
<circle cx="327" cy="140.8" r="1.75"/>
<circle cx="38.4" cy="244.8" r="2.13"/>
<circle cx="142.1" cy="249.7" r="2.14"/>
</g>
<g fill="#000">
<path d="M175.1 56.1l3.5-.6zM175.3 56l3.3-.5zM175.3 55.1l3.3 .4zM175.1 55l3.5 .5zM183.9 55.5l3.5-.5zM183.9 55.5l3.3-.4zM183.9 55.5l3.3 .5zM183.9 55.5l3.5 .6zM314.7 58.7l3.5 .5zM314.9 58.7l3.3 .5zM314.9 59.7l3.3-.5zM314.7 59.8l3.5-.6z"/>
<path d="M323.5 59.2l3.5 .6zM323.5 59.2l3.3 .5zM323.5 59.2l3.3-.5zM323.5 59.2l3.5-.5zM357.9 44.2l3.5-.6zM357.9 44.2l3.3-.5zM357.9 44.2l3.3 .5zM357.9 44.2l3.5 .5zM440.6 44.7l3.5-.5zM440.8 44.7l3.3-.5zM440.8 43.7l3.3 .5zM440.6 43.6l3.5 .6z"/>
<path d="M51.4 60.3l.8 3.5zM51.5 60.5l.7 3.3zM51.5 60.6l.7 3.2zM51.7 60.7l.5 3.1zM87.1 72l-1.2 2.8zM87.1 72l-.9 3zM87.1 72l-.8 3.1zM87.1 72l-1.8 3.1zM87.1 72l-1.6 2.9zM87.1 72l-1.5 2.8zM87.1 72l-1.4 2.8zM87.1 72l-.8 3.5z"/>
<path d="M87.1 72l-.8 3.3zM95.8 71.3l.5 3.5zM95.8 71.3l.4 3.3zM95.8 71.3l-.5 3.3zM95.8 71.3l-.6 3.5zM96.3 65.7l-.5 3.5zM96.2 65.9l-.4 3.3zM95.3 65.9l.5 3.3zM95.2 65.7l.6 3.5zM101.1 69.2l.6 3.5zM101.1 69.2l.5 3.3zM101.1 69.2l-.4 3.3z"/>
<path d="M101.1 69.2l-.5 3.5zM100.6 59.9l.5 3.6zM100.7 60.1l.4 3.4zM101.6 60.1l-.5 3.4zM101.7 59.9l-.6 3.6zM124.6 60.6l-1.2 3.3zM124.6 60.7l-1.2 3.2zM124.6 60.9l-1.2 3zM124.6 61.1l-1.2 2.8zM124.7 61.2l-1.3 2.7zM133.4 63.4l-.5 3.5zM133.4 63.4l-.5 3.3z"/>
<path d="M133.4 63.4l.5 3.3zM133.4 63.4l.6 3.5zM255.5 66.4l.5 3.5zM255.5 66.4l.5 3.3zM255.5 66.4l-.5 3.3zM255.5 66.4l-.5 3.5zM255 59.9l.5 3.6zM255 60.1l.5 3.4zM256 60.1l-.5 3.4zM256 59.9l-.5 3.6zM299.4 61.7l.5 3.5zM299.4 61.7l-.4 3.2z"/>
<path d="M299.4 61.7l-.5 3.4zM299.4 61.7l-.6 3.5zM308.4 59.9l.6 3.5zM308.5 60l.5 3.4zM309.5 60l-.5 3.4zM309.5 59.9l-.5 3.5zM309 66.4l.5 3.5zM309 66.4l.5 3.3zM309 66.4l-.5 3.3zM309 66.4l-.6 3.5zM337.8 65.4l-1.1 3.4zM337.8 65.4l-1 3.2z"/>
<path d="M337.8 65.4l-.9 3zM337.8 65.4l-.8 3zM337.8 65.4l-.4 3zM337.8 65.4l-.3 3zM418 58.7l-.5 3.5zM418 58.9l-.5 3.3zM417.1 58.9l.4 3.3zM417 58.7l.5 3.5zM417.5 64.8l-.5 3.5zM417.5 64.8l-.4 3.3zM417.5 64.8l.5 3.3zM417.5 64.8l.5 3.5z"/>
<path d="M423.3 69.4l.5 3.6zM423.3 69.4l-.5 3.4zM423.3 69.4l-.5 3.6zM422.8 58.7l.5 3.5zM422.8 58.9l.5 3.3zM423.8 58.9l-.5 3.3zM423.8 58.7l-.5 3.5zM423.3 69.4l.5 3.4zM466.4 62.2l.5 3.5zM466.4 62.2l.5 3.3zM466.4 62.2l-.5 3.3zM466.4 62.2l-.5 3.5z"/>
<path d="M82.8 84.7l3.4 .5zM82.7 84.7l3.5 .5zM82.7 85.8l3.5-.6zM82.8 85.7l3.4-.5zM89.4 85.2l3.5-.5zM89.4 85.2l3.3-.5zM89.4 85.2l3.3 .5zM89.4 85.2l3.5 .6zM273.9 99.4l3.5 .5zM274.1 99.4l3.3 .5zM274.1 100.4l3.3-.5zM273.9 100.5l3.5-.6z"/>
<path d="M281.4 99.9l3.5 .6zM281.4 99.9l3.3 .5zM281.4 99.9l3.3-.5zM281.4 99.9l3.5-.5zM318.5 83.1l3.4-.9zM318.5 83.1l3.3-.8zM318.5 83.1l3.1-.7zM318.5 83.1l3-.5zM320.2 87.2l3 .4zM320 87l3.2 .6zM319.9 86.9l3.3 .7zM319.7 86.9l3.5 .7z"/>
<path d="M354.4 89.1l3.5-.5zM354.5 89.1l3.4-.5zM354.5 88.1l3.4 .5zM354.4 88.1l3.5 .5zM354.4 81.5l3.5 .6zM354.5 81.6l3.4 .5zM354.5 82.6l3.4-.5zM354.4 82.6l3.5-.5zM361.5 82.1l3.5 .5zM361.5 82.1l3.3 .5zM361.5 82.1l3.3-.5zM361.5 82.1l3.5-.6z"/>
<path d="M365.7 88.6l3.5-.5zM365.7 88.6l3.3-.5zM365.7 88.6l3.3 .5zM365.7 88.6l3.5 .5zM432.8 81.5l3.5 .6zM432.9 81.6l3.4 .5zM432.9 82.6l3.4-.5zM432.8 82.6l3.5-.5zM436.9 89.5l3.5 .5zM437.1 89.5l3.3 .5zM437.1 90.5l3.3-.5zM436.9 90.6l3.5-.6z"/>
<path d="M444.1 82.1l3.5 .5zM444.1 82.1l3.3 .5zM444.1 82.1l3.3-.5zM444.1 82.1l3.5-.6zM444.1 90l3.5 .6zM444.1 90l3.3 .5zM444.1 90l3.3-.5zM444.1 90l3.5-.5zM206.7 99.8l3.5 .5zM206.9 100.8l3.3-.5zM206.7 100.8l3.5-.5zM206.9 99.8l3.3 .5z"/>
<path d="M214.2 100.3l3.5 .5zM214.2 100.3l3.3 .5zM214.2 100.3l3.3-.5zM214.2 100.3l3.5-.5zM319.7 131.5l3.5-.5zM319.8 131.4l3.4-.4zM319.8 130.5l3.4 .5zM319.7 130.4l3.5 .6zM323.5 131l3.5-.6zM323.5 131l3.3-.5zM323.5 131l3.3 .4zM323.5 131l3.5 .5z"/>
<path d="M153.2 152.4l7-1.1zM153.6 152.3l6.6-1zM154.1 151.9l6.1-.6-6.3 .9zM154.3 151.5l5.9-.2-6.1 .6zM154.1 150.8l6.1 .5-5.9-.2zM153.9 150.5l6.3 .8-6.1-.5zM153.6 150.3l6.6 1zM153.2 150.2l7 1.1zM52.1 239.2l-1.8 3.1zM52.1 239.2l-1.7 2.9zM52.1 239.2l-1.7 2.8zM52.1 239.2l-1.7 2.6z"/>
<path d="M52.1 239.2l-1.8 2.5zM123.5 239.1l1.8 3zM123.5 239.1l1.7 2.9zM123.5 239.1l1.6 2.8zM123.5 239.1l1.5 2.8zM123.5 239.1l1.3 2.8zM134 235.7l-.6 3.5zM133.9 235.9l-.5 3.3zM132.9 235.9l.5 3.3zM132.9 235.7l.5 3.5zM176.9 232.2l3.5-.5zM177.1 232.2l3.3-.5z"/>
<path d="M177.1 231.2l3.3 .5zM176.9 231.1l3.5 .6zM182.4 231.7l3.5-.6zM182.4 231.7l3.3-.5zM182.4 231.7l3.3 .5zM182.4 231.7l3.5 .5zM195.7 233.3l.5 3.5zM195.7 233.5l.5 3.3zM196.7 233.5l-.5 3.3zM196.8 233.3l-.6 3.5zM196.2 239.2l.6 3.5zM196.2 239.2l.5 3.4z"/>
<path d="M196.2 239.2l-.5 3.4zM196.2 239.2l-.5 3.5zM306.5 236l-.4 2.9zM306.6 235.9l-.5 3zM306.9 235.7l-.8 3.2zM307 235.5l-.9 3.4zM320.9 235.9l2.1 2.9zM321 236.1l2 2.7zM321 236.3l2 2.5zM321 236.4l2 2.4zM320.8 236.7l2.2 2.1zM320.7 236.8l2.3 2z"/>
<path d="M320.5 236.8l2.5 2zM320.3 236.7l2.7 2.1zM320.2 236.7l2.8 2.1zM319.8 222.7l3.4-.9zM319.9 222.6l3.3-.8zM320.2 222.4l3-.6zM320.2 222.2l3-.4zM175.5 244.1l3.5-.5zM175.7 244.1l3.3-.5zM175.7 243.1l3.3 .5zM175.5 243l3.5 .6zM180.4 243.6l3.5-.6z"/>
<path d="M180.4 243.6l3.3-.5zM180.4 243.6l3.3 .5zM180.4 243.6l3.5 .5zM315.1 246l3.5-.6zM315.3 245.9l3.3-.5zM315.3 244.9l3.3 .5zM315.1 244.9l3.5 .5zM323.5 245.4l3.5-.5zM323.5 245.4l3.3-.5zM323.5 245.4l3.3 .5zM323.5 245.4l3.5 .6zM376.5 240.7l.5 3.5z"/>
<path d="M376.5 240.9l.5 3.3zM377.5 240.9l-.5 3.3zM377.5 240.7l-.5 3.5zM377 248.7l.5 3.5zM377 248.7l.5 3.4zM377 248.7l-.5 3.4zM377 248.7l-.5 3.5zM465.9 245.2l.5 3.5zM465.9 245.4l.5 3.3zM466.9 245.4l-.5 3.3zM466.9 245.2l-.5 3.5zM52.1 269.8l3.5-.6z"/>
<path d="M52.1 269.8l3.4-.5zM52.1 269.8l3.4 .5zM52.1 269.8l3.5 .5zM119.8 270.3l3.6-.5zM120 270.3l3.4-.5zM120 269.3l3.4 .5zM119.8 269.2l3.6 .6zM41.8 319.3l3 .5zM41.8 319.3l3.2 .6zM41.8 319.3l3.3 .7zM41.8 319.3l3.5 .8zM216.8 319.2l3-.3z"/>
<path d="M216.8 319.3l3-.4zM216.5 319.6l3.3-.7zM216.3 319.7l3.5-.8zM36.3 331.3l.6 3.5zM36.3 331.3l.5 3.3zM36.3 331.3l-.4 3.3zM36.3 331.3l-.5 3.5zM41.8 326.2l3.5-.6zM41.8 326.2l3.3-.5zM41.8 326.2l3.3 .4zM41.8 326.2l3.5 .5zM43.1 332.4l1.7 3.1z"/>
<path d="M43.1 332.4l1.6 2.9zM43.1 332.4l1.6 2.7zM43.1 332.4l1.6 2.5zM43.1 332.4l1.9 2.3zM43.1 332.4l2.1 2.2zM43.1 332.4l2.2 2.2zM43.1 332.4l2.4 2.3zM43.1 332.4l2.6 2.4zM48.3 326.7l3.5-.5zM48.5 326.6l3.3-.4zM48.5 325.7l3.3 .5zM48.3 325.6l3.5 .6z"/>
<path d="M209.8 326.1l3.5 .5zM209.8 326.1l3.3 .5zM209.8 326.1l3.3-.5zM209.8 326.1l3.5-.6zM211.1 332.1l.4 3zM211.1 332.1l.7 2.9zM211.1 332.1l.9 2.9zM211.1 332.1l1 3zM211.1 332.1l1.1 3.1zM211.1 332.1l1.2 3.3zM216.3 325.5l3.5 .6zM216.5 325.6l3.3 .5z"/>
<path d="M216.5 326.6l3.3-.5zM216.3 326.6l3.5-.5zM229.8 331.3l-.5 3.5zM229.8 331.3l-.5 3.3zM229.8 331.3l.5 3.3zM229.8 331.3l.5 3.5zM35.8 339.9l.5 3.5zM35.9 340.1l.4 3.3zM36.8 340.1l-.5 3.3zM36.9 339.9l-.6 3.5zM43.1 342.4l3.4-.8zM43.1 342.4l3.3-.8z"/>
<path d="M43.1 342.4l3.1-.8zM43.1 342.4l2.9-.9zM43.1 342.4l2.8-1zM43.1 342.4l2.7-1.4zM43.1 342.4l2.8-1.5zM43.1 342.4l2.9-1.7zM43.1 342.4l3.1-1.8zM65.1 340l.8 3.4zM65.2 340.1l.7 3.3zM65.3 340.3l.6 3.1zM65.4 340.4l.5 3zM196 340l-.8 3.4z"/>
<path d="M196 340.1l-.8 3.3zM195.7 340.4l-.5 3zM195.6 340.4l-.4 3zM218.6 342.4l2.6 2.3zM218.6 342.4l2.5 2.2zM218.6 342.4l2.3 2.2zM218.6 342.4l2.1 2.2zM218.6 342.4l1.8 2.3zM218.6 342.4l1.7 2.5zM218.6 342.4l1.7 2.7zM218.6 342.4l1.7 2.8zM218.6 342.4l1.8 3z"/>
<path d="M215.7 338.8l3.3 1.2zM215.9 338.9l3.1 1.1zM216 339l3 1zM216.1 339.2l2.9 .8zM216.1 339.3l2.9 .7zM216.1 339.5l2.9 .5zM230.3 339.9l-.5 3.5zM230.3 340.1l-.5 3.3zM229.3 340.1l.5 3.3zM229.3 339.9l.5 3.5z"/>
<path d="M101.9 37.6l7 1.1-7 1.1a1.11 1.11 0 0 0 1.1-1.1 1.11 1.11 0 0 0-1.1-1.1z" fill-rule="evenodd"/>
<path d="M35.5 116.6a1.11 1.11 0 0 0 1.1 1.1 1.11 1.11 0 0 0 1.2-1.1l-1.1 7z" fill-rule="evenodd"/>
<path d="M141.4 116.6a1.13 1.13 0 0 0 1.2 1.1 1.13 1.13 0 0 0 1.1-1.1l-1.1 7z" fill-rule="evenodd"/>
<path d="M101.9 251.4l7 1.1-7 1.1a1.11 1.11 0 0 0 1.1-1.1 1.11 1.11 0 0 0-1.1-1.1z" fill-rule="evenodd"/>
</g>
<path d="M108.9 35.7v9.9M33.6 123.6h10M135.5 123.6h10M108.9 245.5v10" fill="none" stroke="#000" stroke-width=".49"/>
<g font-size="10.7">
<text x="72.1" y="8.3" transform="rotate(180 72.1 8.3)">В21.00.08</text>
<text x="369.1" y="27">Развертка (1 : 5)</text>
<text x="98.3" y="35">А</text>
<text x="237.4" y="47.3">ВИД В</text>
<text x="313.9" y="45">А-А</text>
<text x="496.8" y="69.2">Изометрия (1 : 5)</text>
<text x="144.4" y="120">Б</text>
<text x="25.8" y="120.2">Б</text>
<text x="154.9" y="145.2">В</text>
<text x="98.3" y="263.1">А</text>
<text x="113.4" y="315.1">Б-Б (1 : 2)</text>
<text x="514.9" y="370.3">В21.00.08</text>
<text x="494.1" y="390.5">Дверь</text>
</g>
<g font-size="7.6">
<text x="406.1" y="343">1.</text>
<text x="416.1" y="343">* - Размер для справок;</text>
<text x="406.1" y="349.6">2.</text>
<text x="416.1" y="349.6">H14, h14, ±t2/2;</text>
<text x="406.1" y="356.2">3.</text>
<text x="416.1" y="356.2">Сварные швы по ГОСТ 5264-80. Швы зачистить.</text>
<text x="557.6" y="389.5">4,8</text>
<text x="576.6" y="389.5">1:5</text>
</g>
<g font-size="5.4">
<text x="557.6" y="25.3">Ra 6,3</text>
<text x="11.9" y="44.8" transform="rotate(-90 11.9 44.8)">Перв. примен.</text>
<text x="397" y="43.1">431,1</text>
<text x="33.2" y="53.9">п.3-</text>
<text x="99.9" y="58.1" transform="rotate(-90 99.9 58.1)">28,8</text>
<text x="129.1" y="55.7">п.3-</text>
<text x="177.5" y="54.4">26,4</text>
<text x="317.1" y="58.1">26,4</text>
<text x="416.3" y="57.1" transform="rotate(-90 416.3 57.1)">13,1</text>
<text x="422.1" y="57.9" transform="rotate(-90 422.1 57.9)">36,2</text>
<text x="381.2" y="68.3">ВНИЗ 95° R 2.7</text>
<text x="304.6" y="77" transform="rotate(48 304.6 77)">95°</text>
<text x="307.8" y="73.9" transform="rotate(-90 307.8 73.9)">15</text>
<text x="369.5" y="73.6">ВНИЗ 85° R 2.7</text>
<text x="75.5" y="78.4">R9,5</text>
<text x="94.6" y="81.7" transform="rotate(-90 94.6 81.7)">10,2</text>
<text x="254.3" y="81.6" transform="rotate(-90 254.3 81.6)">14,6</text>
<text x="328.7" y="79" transform="rotate(-42 328.7 79)">85°</text>
<text x="345.1" y="80.9">18,3</text>
<text x="451" y="81">39,2</text>
<text x="77.2" y="84.1">16</text>
<text x="344.9" y="87.5">39,2</text>
<text x="451.4" y="88.9">18,3</text>
<text x="197" y="99.2">20</text>
<text x="287" y="98.8">20</text>
<text x="11.9" y="104" transform="rotate(-90 11.9 104)">Справ. №</text>
<text x="326.7" y="129.9">1,5*</text>
<text x="132.2" y="155.8" transform="rotate(-90 132.2 155.8)">879,1</text>
<text x="465.2" y="160.2" transform="rotate(-90 465.2 160.2)">932,7</text>
<text x="361.3" y="171.5" transform="rotate(-90 361.3 171.5)">ВНИЗ 90° R 2.7</text>
<text x="365.4" y="171.6" transform="rotate(-90 365.4 171.6)">ВНИЗ 90° R 2.7</text>
<text x="435.9" y="171.6" transform="rotate(-90 435.9 171.6)">ВНИЗ 90° R 2.7</text>
<text x="440.1" y="171.5" transform="rotate(-90 440.1 171.5)">ВНИЗ 90° R 2.7</text>
<text x="187.8" y="230.6">10</text>
<text x="308.2" y="228" transform="rotate(-45 308.2 228)">90°</text>
<text x="310.2" y="233.8">R2,7</text>
<text x="168.9" y="242.4">6,7</text>
<text x="307.2" y="244.3">24,2</text>
<text x="386.2" y="243.5">ВНИЗ 90° R 2.7</text>
<text x="27" y="246.3">п.3-</text>
<text x="130.7" y="251.3">п.3-</text>
<text x="195" y="246.8" transform="rotate(-90 195 246.8)">12</text>
<text x="375.8" y="261.2" transform="rotate(-90 375.8 261.2)">22,5</text>
<text x="84.6" y="268.7">356</text>
<text x="11.9" y="300.7" transform="rotate(-90 11.9 300.7)">Подп. и дата</text>
<text x="57.6" y="323.5" transform="rotate(45 57.6 323.5)">90°</text>
<text x="11.9" y="328.5" transform="rotate(-90 11.9 328.5)">Инв. № дубл.</text>
<text x="44.6" y="325">20</text>
<text x="199.5" y="327.3" transform="rotate(-45 199.5 327.3)">90°</text>
<text x="212.6" y="324.9">20</text>
<text x="212.2" y="334.8" transform="rotate(45 212.2 334.8)">90°</text>
<text x="35.1" y="341.1" transform="rotate(-90 35.1 341.1)">24,2</text>
<text x="50.6" y="338.9">R2,7</text>
<text x="228.6" y="341.1" transform="rotate(-90 228.6 341.1)">24,2</text>
<text x="11.9" y="353.7" transform="rotate(-90 11.9 353.7)">Взам. инв. №</text>
<text x="227.9" y="350.6">R2,7</text>
<text x="11.9" y="383.6" transform="rotate(-90 11.9 383.6)">Подп. и дата</text>
<text x="404" y="384">Изм.</text>
<text x="411.1" y="384">Лист № докум.</text>
<text x="444.2" y="384">Подпись</text>
<text x="459.1" y="384">Дата</text>
<text x="542.2" y="379">Лит.</text>
<text x="556.9" y="379">Масса</text>
<text x="571.5" y="379">Масштаб</text>
<text x="405.4" y="389">Разраб.</text>
<text x="405.1" y="394">Пров.</text>
<text x="404.3" y="399">Т.контр.</text>
<text x="543.3" y="399">Лист</text>
<text x="565.3" y="399">Листов 1</text>
<text x="11.9" y="413.9" transform="rotate(-90 11.9 413.9)">Инв. № подл.</text>
<text x="405.2" y="409">Н.контр.</text>
<text x="487.2" y="409.7">Stainless steal, 304</text>
<text x="404.9" y="414">Утв.</text>
<text x="498.1" y="418.9">Копировал</text>
<text x="558.9" y="418.9">Формат A2</text>
</g>
</svg>
